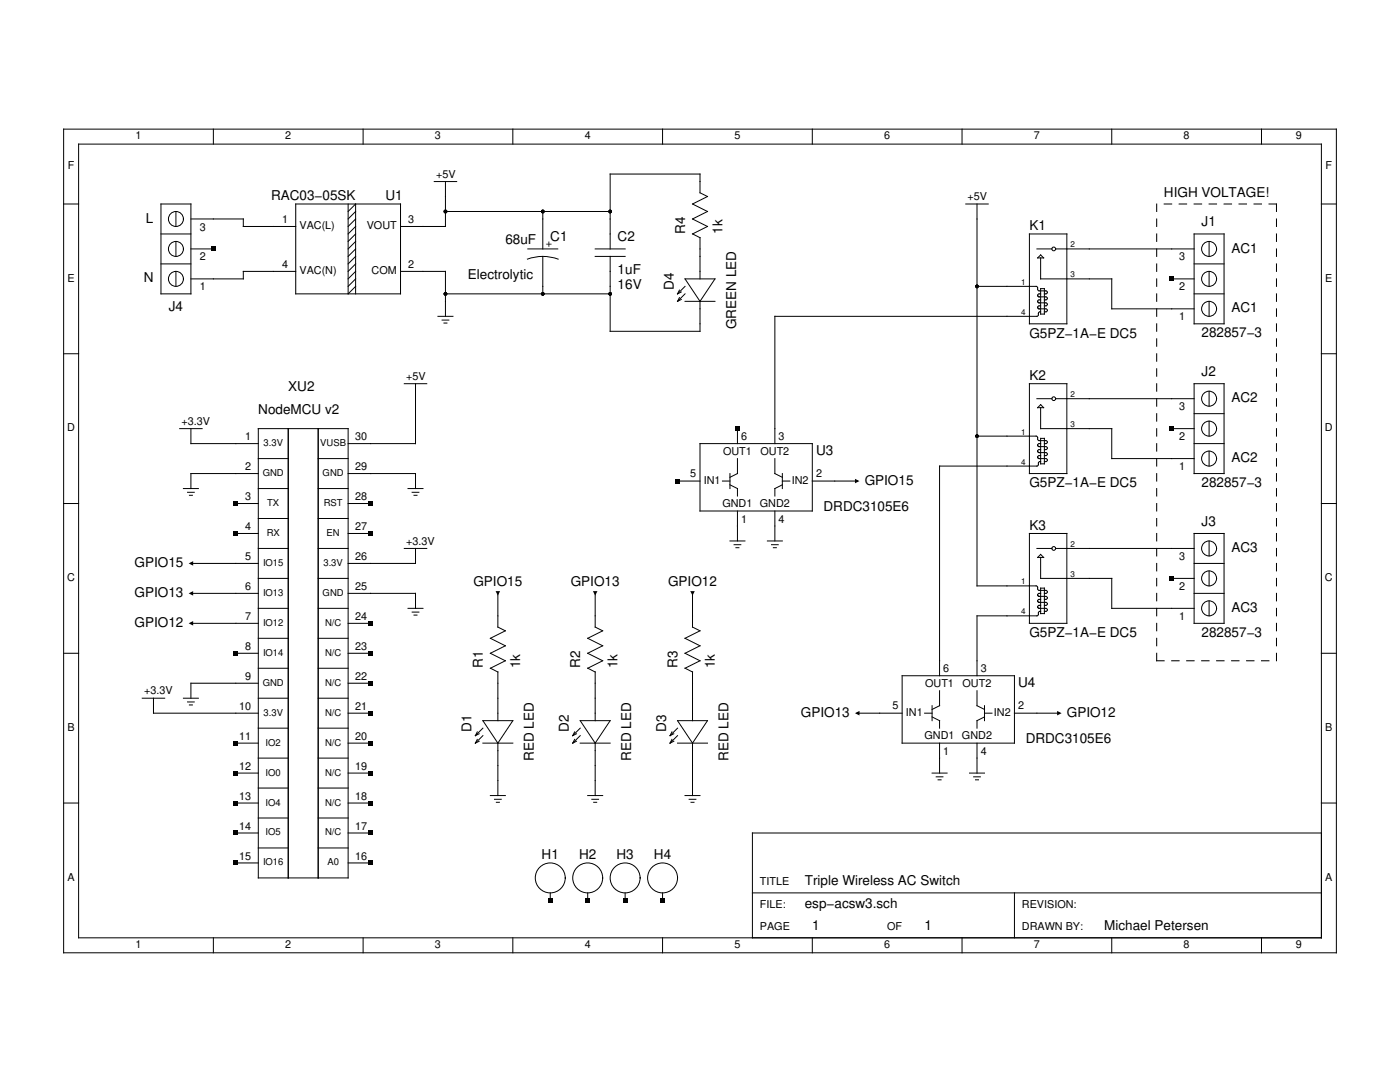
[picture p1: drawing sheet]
<svg xmlns="http://www.w3.org/2000/svg" width="279mm" height="216mm" viewBox="0 0 279 216" stroke-linecap="round" stroke-linejoin="round" font-family="sans-serif">
<g fill="none" stroke="#000" stroke-width=".2">
<path d="M12.7 25.8h254v164.3h-254zM15.7 28.8h248v158.3h-248zM42.6 25.8v3M72.5 25.8v3M86.7 36.2h4.4M88.9 36.2v9h-9M102.3 25.8v3M132.2 25.8v3M162.1 25.8v3M192 25.8v3M221.9 25.8v3M251.8 25.8v3"/>
<path d="M12.7 40.7h3M32.1 40.7h6v17.9h-6zM32.1 46.7h6M32.1 52.7h6M35.1 42.2v3M35.1 48.2v3M35.1 54.2v2.9M38.1 49.7h4.5M38.1 43.7h10.5v1.5h10.4M59 54.2h-10.4v1.4h-10.5M59 40.7h20.9v17.9h-20.9zM69.5 40.7v17.9l1.5-1.5"/>
<path d="M69.5 42.2l1.5-1.5v17.9M71 43.7l-1.5 1.5M71 45.2l-1.5 1.5M71 46.7l-1.5 1.5M71 48.2l-1.5 1.5M71 49.7l-1.5 1.5M71 51.2l-1.5 1.5M71 52.7l-1.5 1.5M71 54.2l-1.5 1.4M71 55.6l-1.5 1.5M71 42.2l-1.5 1.5M79.9 54.2h9v8.9"/>
<path d="M88.9 58.6h32.9M88.9 42.2h32.9M105.3 51.7a9 9 0 0 1 6.1 0M105.3 49.7h6M108.3 42.2v7.5M108.3 51.2v7.4M118.8 49.7h6M118.8 51.2h6M121.8 51.2v14.9h17.9v-6M135.6 59.4l-.4 .7M135.6 57.9l-.4 .7M136 59.8l-.8 .3"/>
<path d="M136 58.3l-.8 .3M136.7 55.6h6l-3 4.5zM136.7 57.1l-1.5 1.5M136.7 58.6l-1.5 1.5M138.2 46.7l3-1.5-3-1.5 3-1.5-3-1.5 3-1.5-1.5-.7v-3.8h-17.9v15M138.2 46.7l1.5 .7M139.7 47.4v8.2M192.7 40.7h4.5M195 57.1h11.8l.2 .2 .2 .7h1.5a.3 .3 0 0 1 .3 .3 .3 .3 0 0 1-.3 .3h-.3M195 40.7v76.2h11.8l.2 .2 .2 .7h1.5a.3 .3 0 0 1 .3 .3 .3 .3 0 0 1-.3 .3h-.3M205.4 46.7h7.5v17.9h-7.5zM206.9 49.7h3"/>
<path d="M207.1 51.5l.6-.6 .6 .6zM207.7 59.8h-.3a.3 .3 0 0 0-.3 .3 .3 .3 0 0 0 .3 .3h1.3a.3 .3 0 0 1 .3 .3 .3 .3 0 0 1-.3 .3h-.3M207.7 58.6h-.3a.3 .3 0 0 0-.3 .3 .3 .3 0 0 0 .3 .3h1.3a.3 .3 0 0 1 .3 .3 .3 .3 0 0 1-.3 .3h-.3M207.7 51.5v4.1h14.2v6h16.4M207.7 57.6h.7v5.1h-.7zM210.7 49.7h27.6M230.8 40.7v1.5M230.8 43.7v1.5M230.8 46.7v1.5M230.8 49.7v1.5M230.8 52.7v1.5M230.8 55.6v1.5"/>
<path d="M230.8 58.6v1.5M232.3 40.7h1.5M233.8 55.6h4.5M235.3 40.7h1.5M238.3 46.7h6v17.9h-6zM238.3 58.6h6M238.3 40.7h1.5M238.3 52.7h6M241.3 40.7h1.5M241.3 48.2v3M241.3 54.2v2.9M244.3 40.7h1.5"/>
<path d="M247.3 40.7h1.5M250.3 40.7h1.5M253.3 40.7h1.4v1.5M254.7 43.7v1.5M254.7 46.7v1.5M254.7 49.7v1.5M254.7 52.7v1.5M254.7 55.6v1.5M254.7 58.6v1.5M263.7 40.7h3M12.7 70.6h3M80.7 76.6h4.5"/>
<path d="M82.9 76.6v11.9h-13.4M87.4 63.1h3M88.2 63.9h1.4M88.6 64.5h.6M136.7 60.1h6M205.4 76.6h7.5v17.9h-7.5zM206.9 79.6h3M207.7 61h-.3a.3 .3 0 0 0-.3 .3 .3 .3 0 0 0 .3 .3h1.3a.3 .3 0 0 1 .3 .3 .3 .3 0 0 1-.3 .3h-.3M207.7 62.2l-.4 .2-.1 .6-.3 .1h-52.3v25.4M210.7 79.6h27.6M230.8 61.6v1.5M230.8 64.6v1.5"/>
<path d="M230.8 67.6v1.5M230.8 70.6v1.5M230.8 73.6v1.5M230.8 76.6v1.5M230.8 79.6v1.4M238.3 76.6h6v17.9h-6zM241.3 60.1v3M241.3 78.1v2.9M254.7 61.6v1.5M254.7 64.6v1.5M254.7 67.6v1.5M254.7 70.6v1.5"/>
<path d="M254.7 73.6v1.5M254.7 76.6v1.5M254.7 79.6v1.4M263.7 70.6h3M35.9 85.5h4.4M36.6 97.5h3M37.4 98.2h1.4M37.8 98.8h.6M38.1 85.5v3h13.4M51.5 97.5h6M51.5 85.5h18v89.7h-18zM51.5 94.5h-13.4v3"/>
<path d="M51.5 91.5h6M57.5 85.5v89.7M63.5 97.5h6M63.5 85.5v89.7M63.5 91.5h6M69.5 94.5h13.4v3M81.4 97.5h3M82.3 98.2h1.3M82.6 98.8h.6M135.2 96h4.5M139.7 88.5h22.4v13.5h-22.4zM144.2 96h1.5"/>
<path d="M145.7 96.7l1.5 .8v1.5M145.7 94.5v3M147.2 85.5v3M147.2 91.5v3l-1.5 .7M154.6 91.5v3l1.5 .7M156.1 96h1.5M156.1 96.7l-1.5 .8v1.5M156.1 94.5v3M162.1 96h9M195 87h11.8l.2 .2 .2 .7h1.5a.3 .3 0 0 1 .3 .3 .3 .3 0 0 1-.3 .3h-.3M207.7 89.7h-.3a.3 .3 0 0 0-.3 .3 .3 .3 0 0 0 .3 .3h1.3a.3 .3 0 0 1 .3 .3 .3 .3 0 0 1-.3 .3h-.3M207.7 90.9h-.3a.3 .3 0 0 0-.3 .3 .3 .3 0 0 0 .3 .3h1.3a.3 .3 0 0 1 .3 .3 .3 .3 0 0 1-.3 .3h-.3"/>
<path d="M207.7 92.1l-.4 .2-.1 .6-.3 .1h-19.4v41.8M207.7 88.5h-.3a.3 .3 0 0 0-.3 .3 .3 .3 0 0 0 .3 .3h1.3a.3 .3 0 0 1 .3 .3 .3 .3 0 0 1-.3 .3h-.3M207.7 81.3v4.2h14.2v6h16.4M207.7 87.5h.7v5.1h-.7zM207.7 80.7l.6 .6h-1.2zM230.8 82.5v1.5M230.8 85.5v1.5M230.8 88.5v1.5M230.8 91.5v1.5M230.8 94.5v1.5M230.8 97.5v1.5M233.8 85.5h4.5"/>
<path d="M238.3 88.5h6M238.3 82.5h6M241.3 84v3M241.3 90v3M254.7 82.5v1.5M254.7 85.5v1.5M254.7 88.5v1.5M254.7 91.5v1.5M254.7 94.5v1.5M254.7 97.5v1.5M12.7 100.5h3M38.1 118.4h13.4"/>
<path d="M38.1 112.4h13.4M47.1 106.4h4.4M47.1 100.5h4.4M51.5 103.5h6M51.5 109.4h6M51.5 115.4h6M63.5 103.5h6M63.5 109.4h6M63.5 115.4h6M69.5 118.4h13.4v3M69.5 106.4h4.5M69.5 100.5h4.5"/>
<path d="M80.7 109.4h4.5M82.9 109.4v3h-13.4M99.4 118.4v6.7l1.5 .8-3 1.5 3 1.5-3 1.5 3 1.4-3 1.5M118.8 118.4v6.7l1.5 .8-3 1.5 3 1.5-3 1.5 3 1.4-3 1.5M138.2 118.4v6.7l1.5 .8-3 1.5 3 1.5-3 1.5 3 1.4-3 1.5M145.7 107.9h3M146.5 108.7h1.3M146.9 109.3h.6M147.2 102v5.9M153.1 107.9h3M154 108.7h1.3M154.3 109.3h.6"/>
<path d="M154.6 102v5.9M205.4 106.4h7.5v18h-7.5zM206.9 109.4h3M207.1 111.2l.6-.6 .6 .6zM207.7 119.6h-.3a.3 .3 0 0 0-.3 .3 .3 .3 0 0 0 .3 .3h1.3a.3 .3 0 0 1 .3 .3 .3 .3 0 0 1-.3 .3h-.3M207.7 118.4h-.3a.3 .3 0 0 0-.3 .3 .3 .3 0 0 0 .3 .3h1.3a.3 .3 0 0 1 .3 .3 .3 .3 0 0 1-.3 .3h-.3M207.7 111.2v4.2h14.2v6h16.4M207.7 117.4h.7v5h-.7zM210.7 109.4h27.6M230.8 100.5v1.5M230.8 103.5v1.5M230.8 106.4v1.5"/>
<path d="M230.8 109.4v1.5M230.8 112.4v1.5M230.8 115.4v1.5M230.8 118.4v1.5M233.8 115.4h4.5M238.3 118.4h6M238.3 106.4h6v18h-6zM238.3 112.4h6M241.3 107.9v3M241.3 113.9v3M241.3 119.9v3M254.7 100.5v1.5"/>
<path d="M254.7 103.5v1.5M254.7 106.4v1.5M254.7 109.4v1.5M254.7 112.4v1.5M254.7 115.4v1.5M254.7 118.4v1.5M263.7 100.5h3M12.7 130.4h3M28.4 139.3h4.5M30.6 139.3v3h20.9M36.6 139.3h3M38.1 124.4h13.4"/>
<path d="M47.1 130.4h4.4M51.5 121.4h6M51.5 127.4h6M51.5 139.3h6M51.5 136.3h-13.4v3M51.5 133.3h6M63.5 121.4h6M63.5 127.4h6M63.5 139.3h6M63.5 133.3h6M69.5 124.4h4.5M69.5 130.4h4.5"/>
<path d="M69.5 136.3h4.5M81.4 121.4h3M82.3 122.1h1.3M82.6 122.7h.6M97.9 133.3l1.5 .8M99.4 134.1v9.7M117.3 133.3l1.5 .8M118.8 134.1v9.7M136.7 133.3l1.5 .8M138.2 134.1v9.7M180 134.8h22.5v13.5h-22.5zM187.5 137.8v3l-1.5 .8"/>
<path d="M195 137.8v3l1.5 .8M207.7 120.8h-.3a.3 .3 0 0 0-.3 .3 .3 .3 0 0 0 .3 .3h1.3a.3 .3 0 0 1 .3 .3 .3 .3 0 0 1-.3 .3h-.3M207.7 122l-.4 .1-.1 .6-.3 .2h-11.9v11.9M230.8 130.4v1.4h1.5M230.8 121.4v1.5M230.8 124.4v1.5M230.8 127.4v1.5M233.8 131.8h1.5M236.8 131.8h1.5M239.8 131.8h1.5M242.8 131.8h1.5M245.8 131.8h1.5"/>
<path d="M248.8 131.8h1.5M251.8 131.8h1.5M254.7 121.4v1.5M254.7 124.4v1.5M254.7 127.4v1.5M254.7 130.4v1.4M263.7 130.4h3M37.4 140.1h1.4M37.8 140.7h.6M47.1 148.3h4.4M47.1 154.3h4.4M51.5 145.3h6"/>
<path d="M51.5 151.3h6M51.5 157.2h6M63.5 145.3h6M63.5 151.3h6M63.5 157.2h6M69.5 148.3h4.5M69.5 142.3h4.5M69.5 154.3h4.5M95.3 147.5l-.4 .8M95.3 146l-.4 .8M95.6 147.9l-.7 .4M95.6 146.4l-.7 .4"/>
<path d="M96.4 148.3h5.9M96.4 143.8h5.9l-2.9 4.5zM96.4 145.3l-1.5 1.5M96.4 146.8l-1.5 1.5M97.9 158.7h3M98.7 159.5h1.3M99.4 148.3v10.4M114.7 147.5l-.4 .8M114.7 146l-.4 .8M115 147.9l-.7 .4M115 146.4l-.7 .4M115.8 148.3h6"/>
<path d="M115.8 143.8h6l-3 4.5zM115.8 145.3l-1.5 1.5M115.8 146.8l-1.5 1.5M117.3 158.7h3M118.1 159.5h1.4M118.8 148.3v10.4M134.1 147.5l-.4 .8M134.1 146l-.4 .8M134.5 147.9l-.8 .4M134.5 146.4l-.8 .4M135.2 148.3h6M135.2 143.8h6l-3 4.5z"/>
<path d="M135.2 145.3l-1.5 1.5M135.2 146.8l-1.5 1.5M136.7 158.7h3M137.5 159.5h1.4M138.2 148.3v10.4M171.1 142.3h8.9M184.5 142.3h1.5M186 154.3h3M186 143.1l1.5 .7v1.5M186 140.8v3M186.8 155h1.4M187.2 155.6h.6"/>
<path d="M187.5 148.3v6M193.5 154.3h3M194.3 155h1.4M194.7 155.6h.6M195 148.3v6M196.5 142.3h1.5M196.5 143.1l-1.5 .7v1.5M196.5 140.8v3M202.5 142.3h8.9M12.7 160.2h3M47.1 160.2h4.4M47.1 166.2h4.4"/>
<path d="M47.1 172.2h4.4M51.5 169.2h6M51.5 163.2h6M63.5 169.2h6M63.5 163.2h6M69.5 160.2h4.5M69.5 166.2h4.5M69.5 172.2h4.5M99.1 160.1h.6M109.8 178.2v1.5M117.3 178.2v1.5M118.5 160.1h.6"/>
<path d="M124.8 178.2v1.5M132.2 178.2v1.5M137.9 160.1h.6M150.2 178.2h113.5M202.5 178.2v8.9M263.7 160.2h3M263.7 166.2h-113.5v20.9M42.6 187.1v3M72.5 187.1v3M102.3 187.1v3M132.2 187.1v3M162.1 187.1v3"/>
<path d="M192 187.1v3M221.9 187.1v3M251.8 187.1v3"/>
<circle cx="35.1" cy="49.7" r="1.49"/>
<circle cx="35.1" cy="55.6" r="1.49"/>
<circle cx="35.1" cy="43.7" r="1.49"/>
<circle cx="210.3" cy="49.7" r=".37"/>
<circle cx="241.3" cy="49.7" r="1.49"/>
<circle cx="241.3" cy="55.6" r="1.49"/>
<circle cx="210.3" cy="79.6" r=".37"/>
<circle cx="241.3" cy="79.6" r="1.49"/>
<circle cx="241.3" cy="61.6" r="1.49"/>
<circle cx="241.3" cy="85.5" r="1.49"/>
<circle cx="241.3" cy="91.5" r="1.49"/>
<circle cx="210.3" cy="109.4" r=".37"/>
<circle cx="241.3" cy="115.4" r="1.49"/>
<circle cx="241.3" cy="109.4" r="1.49"/>
<circle cx="241.3" cy="121.4" r="1.49"/>
<circle cx="109.8" cy="175.2" r="2.99"/>
<circle cx="117.3" cy="175.2" r="2.99"/>
<circle cx="124.8" cy="175.2" r="2.99"/>
<circle cx="132.2" cy="175.2" r="2.99"/>
</g>
<g fill="#000">
<path d="M42.1 49.2h.9v.9h-.9zM233.4 55.2h.9v.9h-.9zM134.8 95.5h.9v.9h-.9zM146.7 85.1h.9v.9h-.9zM170.6 95.5l.9 .5-.9 .4zM233.4 85.1h.9v.9h-.9zM37.7 112.4l.8-.4v.9zM37.7 118.4l.8-.4v.8zM46.6 106h.9v.9h-.9zM46.6 100h.9v.9h-.9zM73.5 106h.9v.9h-.9zM73.5 100h.9v.9h-.9z"/>
<path d="M98.9 118h.9l-.4 .8zM118.3 118h.9l-.4 .8zM137.8 118h.9l-.5 .8zM233.4 115h.9v.9h-.9zM37.7 124.4l.8-.5v.9zM46.6 129.9h.9v.9h-.9zM73.5 123.9h.9v.9h-.9zM73.5 129.9h.9v.9h-.9zM73.5 135.9h.9v.9h-.9zM46.6 147.8h.9v.9h-.9zM46.6 159.8h.9v.9h-.9zM46.6 153.8h.9v.9h-.9z"/>
<path d="M73.5 147.8h.9v.9h-.9zM73.5 141.9h.9v.9h-.9zM73.5 159.8h.9v.9h-.9zM73.5 153.8h.9v.9h-.9zM170.6 142.3l.9-.4v.9zM211 141.9l.9 .4-.9 .5zM46.6 165.8h.9v.9h-.9zM46.6 171.7h.9v.9h-.9zM73.5 165.8h.9v.9h-.9zM73.5 171.7h.9v.9h-.9zM109.4 179.2h.9v.9h-.9zM116.8 179.2h.9v.9h-.9z"/>
<path d="M124.3 179.2h.9v.9h-.9zM131.8 179.2h.9v.9h-.9z"/>
<circle cx="88.9" cy="42.2" r=".37"/>
<circle cx="88.9" cy="58.6" r=".37"/>
<circle cx="108.3" cy="42.2" r=".37"/>
<circle cx="108.3" cy="58.6" r=".37"/>
<circle cx="121.8" cy="42.2" r=".37"/>
<circle cx="121.8" cy="58.6" r=".37"/>
<circle cx="195" cy="57.1" r=".37"/>
<circle cx="195" cy="87" r=".37"/>
</g>
<g font-size="2.7">
<text x="54.1" y="40">RAC03−05SK</text>
<text x="76.9" y="40">U1</text>
<text x="232.3" y="39.2">HIGH VOLTAGE!</text>
<text x="29.1" y="44.4">L</text>
<text x="136.7" y="46.7" transform="rotate(-90 136.7 46.7)">R4</text>
<text x="144.2" y="46.7" transform="rotate(-90 144.2 46.7)">1k</text>
<text x="205.4" y="45.9">K1</text>
<text x="239.8" y="45.2">J1</text>
<text x="100.9" y="48.6">68uF</text>
<text x="109.8" y="48.2">C1</text>
<text x="123.3" y="48.2">C2</text>
<text x="245.8" y="50.4">AC1</text>
<text x="28.7" y="56.4">N</text>
<text x="93.4" y="55.6">Electrolytic</text>
<text x="123.3" y="54.6">1uF</text>
<text x="123.3" y="57.6">16V</text>
<text x="134.5" y="57.9" transform="rotate(-90 134.5 57.9)">D4</text>
<text x="33.7" y="62.1">J4</text>
<text x="146.9" y="65.7" transform="rotate(-90 146.9 65.7)">GREEN LED</text>
<text x="245.8" y="62.3">AC1</text>
<text x="205.4" y="67.4">G5PZ−1A−E DC5</text>
<text x="239.8" y="67.3">282857−3</text>
<text x="205.4" y="75.8">K2</text>
<text x="239.8" y="75.1">J2</text>
<text x="51.5" y="82.5">NodeMCU v2</text>
<text x="57.5" y="78.1">XU2</text>
<text x="245.8" y="80.3">AC2</text>
<text x="162.9" y="90.8">U3</text>
<text x="245.8" y="92.2">AC2</text>
<text x="164.4" y="102">DRDC3105E6</text>
<text x="172.6" y="96.7">GPIO15</text>
<text x="205.4" y="97.2">G5PZ−1A−E DC5</text>
<text x="239.8" y="97.2">282857−3</text>
<text x="205.4" y="105.7">K3</text>
<text x="239.8" y="105">J3</text>
<text x="26.9" y="113.1">GPIO15</text>
<text x="245.8" y="110.2">AC3</text>
<text x="26.9" y="119.1">GPIO13</text>
<text x="94.5" y="116.9">GPIO15</text>
<text x="113.9" y="116.9">GPIO13</text>
<text x="133.3" y="116.9">GPIO12</text>
<text x="26.9" y="125.1">GPIO12</text>
<text x="245.8" y="122.1">AC3</text>
<text x="205.4" y="127.1">G5PZ−1A−E DC5</text>
<text x="239.8" y="127.1">282857−3</text>
<text x="96.4" y="133.3" transform="rotate(-90 96.4 133.3)">R1</text>
<text x="103.8" y="133.3" transform="rotate(-90 103.8 133.3)">1k</text>
<text x="115.8" y="133.3" transform="rotate(-90 115.8 133.3)">R2</text>
<text x="123.3" y="133.3" transform="rotate(-90 123.3 133.3)">1k</text>
<text x="135.2" y="133.3" transform="rotate(-90 135.2 133.3)">R3</text>
<text x="142.7" y="133.3" transform="rotate(-90 142.7 133.3)">1k</text>
<text x="203.2" y="137.1">U4</text>
<text x="159.8" y="143">GPIO13</text>
<text x="212.9" y="143">GPIO12</text>
<text x="94.1" y="146" transform="rotate(-90 94.1 146)">D1</text>
<text x="113.6" y="146" transform="rotate(-90 113.6 146)">D2</text>
<text x="133" y="146" transform="rotate(-90 133 146)">D3</text>
<text x="204.7" y="148.3">DRDC3105E6</text>
<text x="106.6" y="151.9" transform="rotate(-90 106.6 151.9)">RED LED</text>
<text x="126" y="151.9" transform="rotate(-90 126 151.9)">RED LED</text>
<text x="145.4" y="151.9" transform="rotate(-90 145.4 151.9)">RED LED</text>
<text x="108.1" y="171.4">H1</text>
<text x="115.6" y="171.4">H2</text>
<text x="123" y="171.4">H3</text>
<text x="130.5" y="171.4">H4</text>
<text x="160.6" y="176.7">Triple Wireless AC Switch</text>
<text x="160.6" y="181.2">esp−acsw3.sch</text>
<text x="162.1" y="185.6">1</text>
<text x="184.5" y="185.6">1</text>
<text x="220.4" y="185.6">Michael Petersen</text>
</g>
<g font-size="2.2">
<text x="27" y="27.8">1</text>
<text x="56.9" y="27.8">2</text>
<text x="86.8" y="27.8">3</text>
<text x="116.7" y="27.8">4</text>
<text x="146.6" y="27.8">5</text>
<text x="176.5" y="27.8">6</text>
<text x="206.3" y="27.8">7</text>
<text x="236.2" y="27.8">8</text>
<text x="258.6" y="27.8">9</text>
<text x="13.5" y="33.8">F</text>
<text x="87" y="35.5">+5V</text>
<text x="264.5" y="33.8">F</text>
<text x="193.1" y="40">+5V</text>
<text x="39.9" y="46">3</text>
<text x="56.3" y="44.4">1</text>
<text x="59.8" y="45.8">VAC(L)</text>
<text x="73.2" y="45.8">VOUT</text>
<text x="81.4" y="44.4">3</text>
<text x="39.9" y="52">2</text>
<text x="56.3" y="53.4">4</text>
<text x="81.4" y="53.4">2</text>
<text x="109.1" y="48.2" transform="rotate(90 109.1 48.2)">+</text>
<text x="235.3" y="52">3</text>
<text x="13.5" y="56.2">E</text>
<text x="39.9" y="58">1</text>
<text x="59.8" y="54.7">VAC(N)</text>
<text x="74.2" y="54.7">COM</text>
<text x="235.3" y="58">2</text>
<text x="264.5" y="56.2">E</text>
<text x="235.3" y="63.9">1</text>
<text x="81.1" y="75.8">+5V</text>
<text x="235.3" y="81.9">3</text>
<text x="13.4" y="86.1">D</text>
<text x="36.2" y="84.8">+3.3V</text>
<text x="48.9" y="87.8">1</text>
<text x="70.9" y="87.8">30</text>
<text x="147.9" y="87.8">6</text>
<text x="155.4" y="87.8">3</text>
<text x="235.3" y="87.8">2</text>
<text x="264.4" y="86.1">D</text>
<text x="48.9" y="93.8">2</text>
<text x="70.9" y="93.8">29</text>
<text x="137.8" y="95.2">5</text>
<text x="144.3" y="90.9">OUT1</text>
<text x="151.8" y="90.9">OUT2</text>
<text x="162.9" y="95.2">2</text>
<text x="235.3" y="93.8">1</text>
<text x="48.9" y="99.8">3</text>
<text x="70.9" y="99.8">28</text>
<text x="140.4" y="96.6">IN1</text>
<text x="144.2" y="101.2">GND1 GND2</text>
<text x="158" y="96.6">IN2</text>
<text x="48.9" y="105.8">4</text>
<text x="70.9" y="105.8">27</text>
<text x="147.9" y="104.3">1</text>
<text x="155.4" y="104.3">4</text>
<text x="48.9" y="111.8">5</text>
<text x="70.9" y="111.8">26</text>
<text x="81.1" y="108.7">+3.3V</text>
<text x="235.3" y="111.7">3</text>
<text x="13.4" y="116">C</text>
<text x="48.9" y="117.7">6</text>
<text x="70.9" y="117.7">25</text>
<text x="235.3" y="117.7">2</text>
<text x="264.4" y="116">C</text>
<text x="48.9" y="123.7">7</text>
<text x="70.9" y="123.7">24</text>
<text x="235.3" y="123.7">1</text>
<text x="48.9" y="129.7">8</text>
<text x="70.9" y="129.7">23</text>
<text x="48.9" y="135.7">9</text>
<text x="70.9" y="135.7">22</text>
<text x="184.6" y="137.2">OUT1</text>
<text x="188.3" y="134.1">6</text>
<text x="192.1" y="137.2">OUT2</text>
<text x="195.7" y="134.1">3</text>
<text x="28.8" y="138.6">+3.3V</text>
<text x="47.7" y="141.6">10</text>
<text x="70.9" y="141.6">21</text>
<text x="178.1" y="141.6">5</text>
<text x="180.8" y="142.9">IN1</text>
<text x="198.3" y="142.9">IN2</text>
<text x="203.2" y="141.6">2</text>
<text x="13.5" y="145.9">B</text>
<text x="47.7" y="147.6">11</text>
<text x="70.9" y="147.6">20</text>
<text x="184.5" y="147.5">GND1 GND2</text>
<text x="264.5" y="145.9">B</text>
<text x="47.7" y="153.6">12</text>
<text x="70.9" y="153.6">19</text>
<text x="188.3" y="150.6">1</text>
<text x="195.7" y="150.6">4</text>
<text x="47.7" y="159.6">13</text>
<text x="70.9" y="159.6">18</text>
<text x="47.7" y="165.5">14</text>
<text x="70.9" y="165.5">17</text>
<text x="47.7" y="171.5">15</text>
<text x="70.9" y="171.5">16</text>
<text x="13.5" y="175.7">A</text>
<text x="151.7" y="176.7">TITLE</text>
<text x="264.5" y="175.7">A</text>
<text x="151.7" y="181.2">FILE:</text>
<text x="151.7" y="185.6">PAGE</text>
<text x="177.1" y="185.6">OF</text>
<text x="203.9" y="181.2">REVISION:</text>
<text x="203.9" y="185.6">DRAWN BY:</text>
<text x="27" y="189.2">1</text>
<text x="56.9" y="189.2">2</text>
<text x="86.8" y="189.2">3</text>
<text x="116.7" y="189.2">4</text>
<text x="146.6" y="189.2">5</text>
<text x="176.5" y="189.2">6</text>
<text x="206.3" y="189.2">7</text>
<text x="236.2" y="189.2">8</text>
<text x="258.6" y="189.2">9</text>
</g>
<g font-size="1.9">
<text x="52.6" y="89">3.3V</text>
<text x="63.9" y="89">VUSB</text>
<text x="52.4" y="95">GND</text>
<text x="64.4" y="95">GND</text>
<text x="53.3" y="101">TX</text>
<text x="64.6" y="101">RST</text>
<text x="53.2" y="106.9">RX</text>
<text x="65.2" y="106.9">EN</text>
<text x="52.5" y="112.9">IO15</text>
<text x="64.5" y="112.9">3.3V</text>
<text x="52.5" y="118.9">IO13</text>
<text x="64.4" y="118.9">GND</text>
<text x="52.5" y="124.9">IO12</text>
<text x="64.9" y="124.9">N/C</text>
<text x="52.5" y="130.9">IO14</text>
<text x="64.9" y="130.9">N/C</text>
<text x="52.4" y="136.8">GND</text>
<text x="64.9" y="136.8">N/C</text>
<text x="52.6" y="142.8">3.3V</text>
<text x="64.9" y="142.8">N/C</text>
<text x="53" y="148.8">IO2</text>
<text x="64.9" y="148.8">N/C</text>
<text x="53" y="154.8">IO0</text>
<text x="64.9" y="154.8">N/C</text>
<text x="53" y="160.7">IO4</text>
<text x="64.9" y="160.7">N/C</text>
<text x="53" y="166.7">IO5</text>
<text x="64.9" y="166.7">N/C</text>
<text x="52.5" y="172.7">IO16</text>
<text x="65.3" y="172.7">A0</text>
</g>
<g font-size="1.6">
<text x="213.7" y="49.4">2</text>
<text x="203.8" y="56.8">1</text>
<text x="213.7" y="55.3">3</text>
<text x="203.8" y="62.8">4</text>
<text x="213.7" y="79.3">2</text>
<text x="203.8" y="86.7">1</text>
<text x="213.7" y="85.2">3</text>
<text x="203.8" y="92.7">4</text>
<text x="213.7" y="109.1">2</text>
<text x="203.8" y="116.6">1</text>
<text x="213.7" y="115.1">3</text>
<text x="203.8" y="122.6">4</text>
</g>
</svg>
